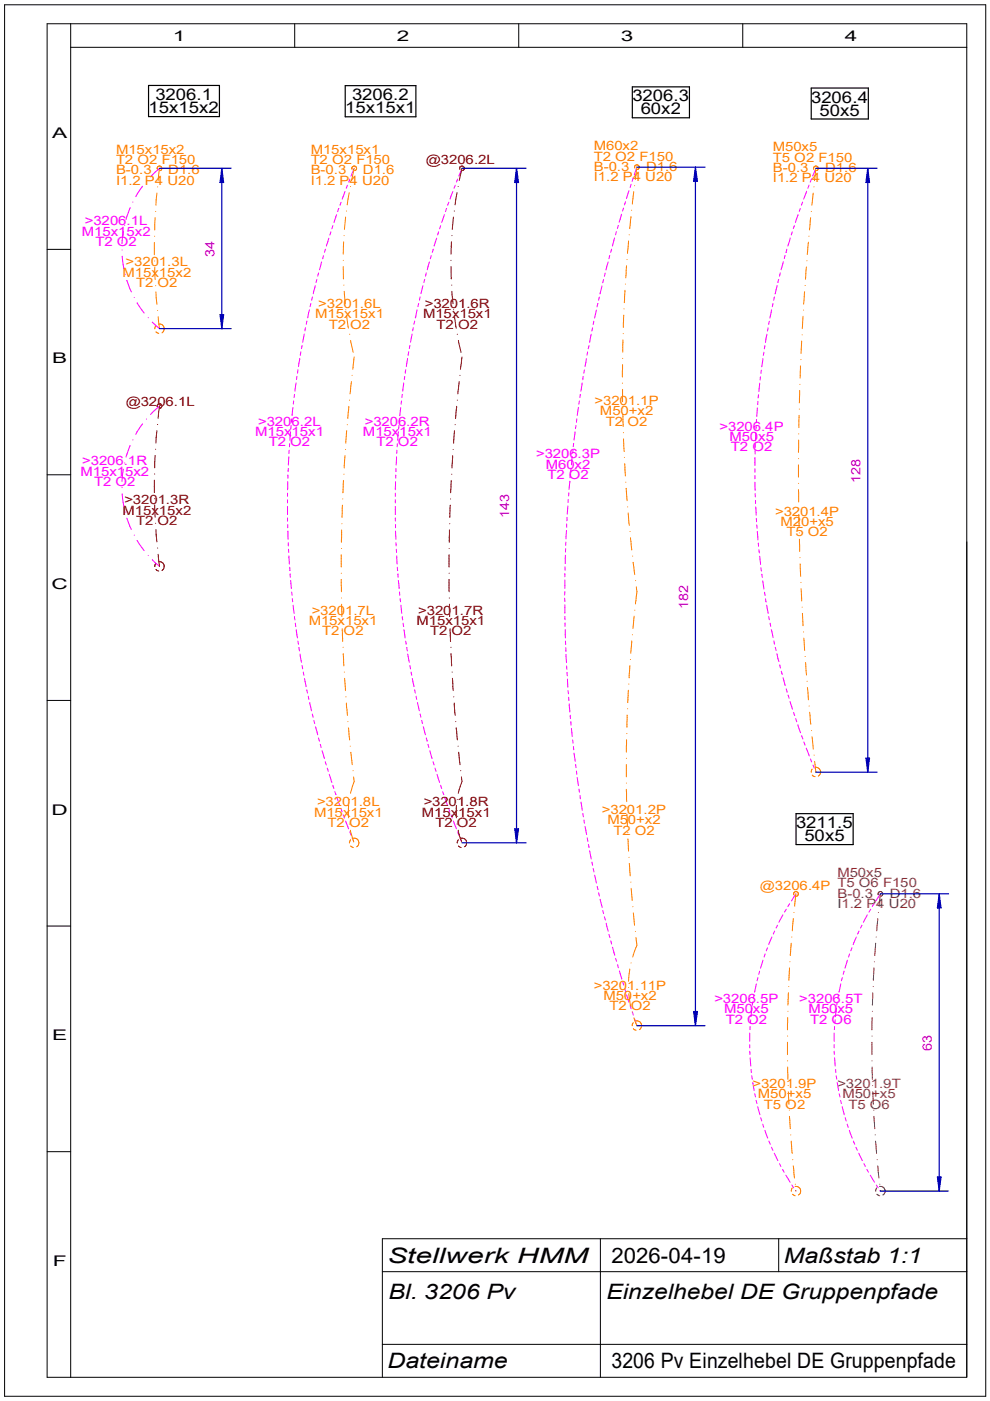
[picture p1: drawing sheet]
<svg xmlns="http://www.w3.org/2000/svg" width="210mm" height="297mm" viewBox="0 0 210 297" stroke-linecap="round" stroke-linejoin="round" font-family="sans-serif">
<g fill="none" stroke="#000" stroke-width=".21">
<path d="M1 1h208v295h-208zM10 5h195v287h-195zM15 5v287M15 10h190M62.5 5v5M110 5v5M157.5 5v5M10 52.9h5M10 100.7h5M10 148.5h5M10 196.3h5M10 244.2h5"/>
<path d="M81.1 269.6h123.9M127.3 262.6v29.4M165.1 262.6v7M205 262.6h-123.9v29.4M81.1 285h123.9"/>
</g>
<path d="M31.5 18.1h15v6.6h-15zM73.2 18.2h15v6.6h-15zM134.1 18.4h12.1v6.6h-12.1zM172 18.7h12.1v6.5h-12.1zM168.8 172.5h12.1v6.6h-12.1z" fill="none" stroke="#000" stroke-width=".25"/>
<g fill="none" stroke="#f0f" stroke-width=".21">
<path d="M30.2 39.5l-1.4 2.2M31 38.5h.1M33.8 35.7l-1.9 1.8M73.7 39.3l-.3 .6M74.2 38l-.3 .6M75.1 35.7l-.7 1.6M96.5 39.3l-.2 .6M97 38l-.2 .6M98 35.7l-.7 1.6M133.8 39.1l-.2 .7M134.2 37.8l-.2 .6M135 35.4l-.5 1.7"/>
<path d="M171.5 39.2l-.2 .7M172.1 38l-.3 .6M173 35.7l-.7 1.6M25.9 53h.1M25.9 54.3l.3 2.6M26.2 49.1l-.3 2.6M26.4 47.8h.1M26.5 58.2h.1M26.9 59.4l1 2.5M27.6 44l-.9 2.5M28.2 42.8h.1M67.2 59.2l-.2 .7"/>
<path d="M67.6 57.9l-.2 .6M68.2 55.5l-.5 1.7M68.6 54.2l-.2 .7M69 52.8l-.2 .7M69.7 50.5l-.5 1.7M70.1 49.1l-.2 .7M70.6 47.8l-.2 .7M71.4 45.5l-.6 1.7M71.8 44.2l-.2 .7M72.3 42.9l-.2 .6M73.2 40.6l-.6 1.6M90 59.2l-.1 .7"/>
<path d="M90.4 57.9l-.2 .6M91.1 55.5l-.5 1.7M91.4 54.2l-.2 .7M91.9 52.8l-.2 .7M92.6 50.5l-.6 1.7M93 49.1l-.2 .7M93.4 47.8l-.2 .7M94.2 45.5l-.6 1.7M94.7 44.2l-.3 .7M95.2 42.9l-.3 .6M96 40.6l-.6 1.6M128 59.3l-.2 .6"/>
<path d="M128.3 57.9l-.2 .7M128.9 55.5l-.4 1.7M129.3 54.2l-.2 .7M129.7 52.8l-.2 .7M130.3 50.5l-.5 1.7M130.7 49.1l-.2 .7M131.1 47.8l-.2 .6M131.8 45.4l-.5 1.7M132.2 44.1l-.2 .6M132.6 42.8l-.2 .6M133.3 40.4l-.5 1.7M165.1 59.2l-.2 .7"/>
<path d="M165.4 57.9l-.1 .6M166.1 55.5l-.5 1.7M166.5 54.2l-.2 .6M166.8 52.8l-.1 .7M167.6 50.5l-.6 1.7M168 49.1l-.2 .7M168.4 47.8l-.2 .7M169.2 45.5l-.5 1.7M169.7 44.2l-.2 .6M170.2 42.8l-.3 .7M171 40.6l-.6 1.6M28.4 63.1h.1"/>
<path d="M29.1 64.2v.1M29.1 64.3l1.5 2.1M31.4 67.4h.1M32.3 68.3l1.5 1.4M62.9 79.8v.7M63.2 78.4l-.1 .7M63.5 76l-.2 1.7M63.8 74.6l-.1 .7M64.1 73.2l-.2 .7M64.5 70.8l-.3 1.8M64.8 69.5l-.2 .6M65.1 68.1l-.2 .6"/>
<path d="M65.6 65.7l-.4 1.7M65.9 64.3l-.2 .7M66.1 63.6h.1M66.3 62.9l-.2 .7M66.8 60.6l-.4 1.7M85.8 79.8l-.1 .7M86 78.4l-.1 .7M86.4 76l-.3 1.7M86.7 74.6l-.2 .7M86.9 73.2l-.1 .7M87.4 70.8l-.4 1.8M87.6 69.5l-.1 .6"/>
<path d="M87.9 68.1l-.1 .6M88.4 65.7l-.3 1.7M88.8 64.3l-.2 .7M88.9 63.6h.1M89.1 62.9l-.2 .7M89.7 60.6l-.5 1.7M123.7 79.8l-.1 .7M123.9 78.4l-.1 .7M124.3 76l-.3 1.7M124.6 74.6l-.1 .7M124.9 73.3l-.2 .7M125.3 70.9l-.3 1.7"/>
<path d="M125.6 69.5l-.1 .7M125.9 68.1l-.1 .7M126.4 65.7l-.3 1.7M126.7 64.3l-.1 .8M127.1 63l-.2 .7M127.6 60.6l-.4 1.7M161.2 79.9v.7M161.4 78.5l-.1 .7M161.8 76l-.3 1.8M162 74.7l-.2 .7M162.2 73.3l-.1 .7M162.6 70.9l-.3 1.7"/>
<path d="M162.9 69.5l-.2 .7M163.1 68.1l-.1 .7M163.6 65.7l-.4 1.7M163.9 64.3l-.2 .7M164.2 63l-.2 .7M164.8 60.6l-.5 1.7M26.2 99.5l-.3 2.6M26.4 98.2h.1M27.6 94.4l-.9 2.5M28.2 93.3h.1M30.2 89.9l-1.4 2.2M31 88.9h.1"/>
<path d="M33.8 86.1l-1.9 1.8M61.1 99.3v.7M61.3 96.9l-.2 1.7M61.3 95.5v.6M61.4 94.1v.6M61.6 91.6l-.1 1.7M61.7 90.2l-.1 .7M61.8 88.8v.7M62.1 86.4l-.2 1.7M62.3 85l-.1 .7M62.4 83.6v.7M62.8 81.2l-.3 1.7"/>
<path d="M83.9 99.3v.7M84.1 96.9l-.1 1.7M84.2 95.5l-.1 .6M84.2 94.1v.6M84.5 91.6l-.2 1.7M84.6 90.2l-.1 .7M84.7 88.8l-.1 .7M85 86.4l-.2 1.7M85.1 85l-.1 .7M85.3 83.6l-.1 .7M85.6 81.2l-.2 1.7M121.1 99.2l-.1 .7"/>
<path d="M121.3 96.8l-.1 1.8M121.5 95.4l-.1 .7M121.6 94l-.1 .7M121.9 91.6l-.2 1.7M122.1 90.2l-.1 .7M122.3 88.8v.7M122.6 86.4l-.2 1.7M122.9 85l-.2 .7M123.1 83.6l-.2 .7M123.4 81.2l-.3 1.7M160.1 97v1.7M160.1 99.4v.7"/>
<path d="M160.1 95.6v.7M160.1 95.6h.1M160.1 94.1v.8M160.2 91.7l-.1 1.8M160.3 90.3v.7M160.4 88.9v.7M160.6 86.5l-.1 1.7M160.7 85.1v.7M160.8 83.7l-.1 .7M161.1 81.2l-.2 1.8M25.9 103.4h.1M25.9 104.7l.3 2.6"/>
<path d="M26.5 108.6h.1M26.9 109.9l1 2.4M28.4 113.5h.1M29.1 114.6l1.5 2.2M31.4 117.8h.1M32.3 118.7l1.5 1.4M61 104.6v.6M61 106v.6M61 107.4v1.7M61 109.8v.7M61 102.1v1.7M61 111.2v.7"/>
<path d="M61 100.7v.7M61 112.6l.1 1.7M61.1 115.1v.6M61.2 116.5v.6M61.3 117.9v1.7M83.8 104.6v.6M83.8 106v.6M83.8 107.4v1.7M83.8 109.8v.7M83.9 102.1l-.1 1.7M83.9 111.2v.7M83.9 112.6v1.7"/>
<path d="M83.9 100.7v.7M83.9 115.1l.1 .6M84 116.5l.1 .6M84.1 117.9l.1 1.7M119.9 117.7l-.1 1.8M119.9 116.3v.8M120 114.9l-.1 .8M120.1 112.5l-.1 1.8M120.1 111.1v.7M120.2 109.7v.7M120.4 107.3l-.1 1.7M120.5 105.9l-.1 .7"/>
<path d="M120.6 104.5v.7M120.8 102l-.2 1.8M120.9 100.6v.7M160.1 102.2v1.8M160.1 100.8v.7M160.1 104.6v.8M160.2 106.1v.7M160.2 107.5l.1 1.7M160.4 109.9v.7M160.4 111.3l.1 .7M160.6 112.7l.1 1.8M160.8 115.1v.7"/>
<path d="M160.9 116.5l.1 .7M161.1 117.9l.1 1.8M61.4 120.3l.1 .7M61.5 121.7l.1 .7M61.6 123.1l.2 1.7M61.8 125.5l.1 .7M62 126.9l.1 .7M62.1 128.3l.3 1.7M62.4 130.7l.1 .7M62.6 132.1l.1 .7M62.8 133.5l.3 1.8M63.2 135.9l.1 .7"/>
<path d="M63.4 137.3h.1M63.4 137.3l.1 .7M63.6 138.7l.3 1.7M84.2 120.3l.1 .7M84.4 121.7v.7M84.5 123.1l.1 1.7M84.7 125.5l.1 .7M84.8 126.9l.1 .7M85 128.3l.2 1.7M85.3 130.7l.1 .7M85.5 132.1l.1 .7M85.6 133.5l.3 1.8"/>
<path d="M86 135.9l.1 .7M86.3 137.3l.1 .7M86.4 138.7l.4 1.7M119.7 126.8l.1 .7M119.8 121.6v.7M119.8 123v1.8M119.8 128.2v1.8M119.8 130.7v.7M119.8 125.4l-.1 .8M119.8 120.2v.7M119.8 132.1v.7M119.8 133.5l.1 1.8"/>
<path d="M119.9 135.9v.8M120 137.3v.7M120 138.7l.1 1.8M161.3 120.4l.2 .7M161.5 121.8l.1 .6M161.7 123.1l.3 1.8M162.1 125.6l.1 .6M162.3 127l.1 .6M162.6 128.3l.3 1.7M163 130.7l.1 .7M163.3 132.1l.1 .7M163.5 133.5l.4 1.7"/>
<path d="M164.1 135.9l.1 .7M164.4 137.2l.1 .7M164.7 138.6l.4 1.7M64.1 141.1l.1 .7M64.3 142.5l.1 .7M64.6 143.8l.3 1.8M65.1 146.3l.1 .6M65.4 147.6l.1 .7M65.7 149l.3 1.7M66.2 151.4l.2 .7M66.5 152.7l.2 .7M66.9 154.1l.5 1.7"/>
<path d="M67.5 156.5l.2 .6M67.9 157.8l.2 .7M68.3 159.2l.5 1.6M86.9 141.1l.1 .7M87.2 142.5l.1 .7M87.4 143.8l.4 1.8M87.9 146.3l.2 .6M88.2 147.6l.1 .7M88.6 149l.3 1.7M89.1 151.4l.1 .7M89.4 152.7l.2 .7M89.7 154.1l.5 1.7"/>
<path d="M90.4 156.5l.2 .6M90.8 157.8l.1 .7M91.1 159.2l.5 1.6M120.1 141.2l.1 .7M120.2 142.6l.1 .7M120.3 144l.1 1.7M120.4 146.4l.1 .7M120.6 147.8v.7M120.7 149.2l.1 1.8M120.9 151.6v.8M121 153l.1 .8M121.2 154.4l.1 1.8"/>
<path d="M121.4 156.9l.1 .7M121.6 158.3l.1 .7M121.7 159.7l.3 1.7M165.3 141l.2 .6M165.7 142.3l.2 .7M166 143.7l.5 1.7M166.7 146l.2 .7M167.1 147.4l.2 .6M167.5 148.7l.5 1.7M168.3 151l.2 .7M168.7 152.4l.2 .6M169.2 153.7l.5 1.7"/>
<path d="M170 156l.2 .7M170.4 157.3l.3 .7M170.9 158.6l.7 1.7M69 161.5l.2 .7M69.4 162.9l.2 .6M69.8 164.2l.6 1.7M70.6 166.5l.2 .7M71 167.9l.2 .6M71.5 169.2l.6 1.6M72.3 171.4l.2 .7M72.8 172.8l.2 .6M73.3 174.1l.6 1.6"/>
<path d="M74.2 176.4l.2 .6M74.7 177.7l.2 .6M91.8 161.5l.2 .7M92.2 162.9l.3 .6M92.7 164.2l.5 1.7M93.4 166.5l.2 .7M93.9 167.9l.2 .6M94.3 169.2l.6 1.6M95.2 171.4l.2 .7M95.6 172.8l.3 .6M96.1 174.1l.7 1.6M97 176.4l.3 .6"/>
<path d="M97.5 177.7l.3 .6M122 162.1l.1 .7M122.2 163.5l.1 .7M122.4 164.8l.2 1.8M122.8 167.3l.1 .7M123 168.7l.1 .7M123.2 170.1l.2 1.7M123.6 172.5l.1 .7M123.8 173.9l.1 .6M124 175.2l.4 1.8M124.5 177.6l.1 .7M124.8 179l.1 .7"/>
<path d="M171.8 160.9l.3 .6M172.4 162.2l.2 .7M172.9 163.5l.1 .2M125 180.4l.3 1.7M125.5 182.8l.1 .7M125.5 182.8h.1M125.8 184.1l.1 .8M126.1 185.5l.3 1.7M126.6 187.9l.2 .7M126.9 189.3l.2 .7M127.3 190.7l.4 1.7M127.8 193l.2 .7"/>
<path d="M128.1 194.4l.3 .7M128.5 195.7l.4 1.7M129.1 198.1l.2 .7M129.5 199.5l.2 .7M163.7 198.7l-.7 1.6M164.3 197.4l-.3 .6M164.8 196.2l-.3 .6M166 194l-.9 1.5M166.7 192.8l-.4 .6M167.4 191.6l-.4 .6M168.7 189.5l-.9 1.5M181.6 198.7l-.7 1.6"/>
<path d="M182.1 197.4l-.3 .6M182.8 196.2l-.3 .6M183.9 194l-.9 1.5M184.6 192.8l-.4 .6M185.3 191.6l-.3 .6M186.6 189.5l-.9 1.5M129.9 200.8l.4 1.7M130.5 203.2l.2 .6M130.9 204.5l.2 .7M131.3 205.9l.5 1.7M132 208.2l.2 .7M132.4 209.5l.2 .7"/>
<path d="M132.8 210.9l.6 1.7M133.6 213.2l.2 .7M134.1 214.5l.2 .7M134.5 215.9l.5 1.6M159 219v1.8M159 217.6v.7M159.2 216.2l-.1 .7M159.4 213.8l-.2 1.8M159.6 212.4l-.1 .7M159.9 211l-.2 .7M160.4 208.6l-.4 1.8M160.7 207.3l-.2 .6"/>
<path d="M161 205.9l-.1 .7M161.8 203.6l-.6 1.7M162.2 202.3l-.2 .6M162.7 201l-.2 .6M176.9 219v1.8M177 217.6l-.1 .7M177.1 216.2l-.1 .7M177.3 213.8l-.2 1.8M177.5 212.4l-.1 .7M177.8 211l-.2 .7M178.3 208.6l-.4 1.8M178.6 207.3l-.2 .6"/>
<path d="M178.9 205.9l-.1 .7M179.7 203.6l-.5 1.7M180.1 202.3l-.2 .6M180.6 201l-.2 .6M159 221.5v.7M159 222.9v.7M159 224.3l.2 1.7M159.3 226.7v.7M159.4 228.1l.1 .7M159.6 229.5l.3 1.7M160 231.9l.2 .7M160.3 233.3l.2 .7"/>
<path d="M160.7 234.7l.4 1.6M161.3 237l.2 .7M161.7 238.3l.2 .7M162.2 239.6l.6 1.7M176.9 221.5v.7M176.9 222.9v.7M177 224.3l.1 1.7M177.2 226.7v.7M177.3 228.1l.1 .7M177.5 229.5l.3 1.7M177.9 231.9l.2 .7M178.2 233.3l.2 .7"/>
<path d="M178.6 234.7l.4 1.6M179.2 237l.2 .7M179.6 238.3l.2 .7M180.1 239.6l.6 1.7M163 241.9l.3 .7M163.6 243.2l.3 .7M164.2 244.5l.7 1.6M165.3 246.7l.3 .6M165.9 247.9l.3 .6M166.6 249.2l.9 1.5M167.9 251.2l.4 .6M168.7 252.4v.1"/>
<path d="M180.9 241.9l.3 .7M181.5 243.2l.3 .7M182.1 244.5l.7 1.6M183.2 246.7l.3 .6M183.8 247.9l.3 .6M184.5 249.2l.9 1.5M185.8 251.2l.4 .6M186.6 252.4v.1"/>
</g>
<g fill="none" stroke="#804040" stroke-width=".21">
<path d="M185.7 200l-.2 2.6M185.8 198.7h.1M186.1 194.7l-.2 2.7M186.2 193.5h.1M186.2 189.7v-.3a.5 .5 0 0 1 .4-.4 .5 .5 0 0 1 .5 .3l.1 .4-.4 .3M186.6 189.5l-.2 2.7M184.9 219.7h.1M184.9 215.7v2.7M185 214.4h.1M185 210.5v2.6M185.1 209.2h.1M185.3 205.2l-.1 2.7"/>
<path d="M185.4 203.9h.1M184.9 221v2.6M184.9 224.9h.1M184.9 226.2l.1 2.7M185 230.2h.1M185 231.5l.2 2.6M185.3 235.4h.1M185.3 236.7l.2 2.6M185.5 240.6h.1M185.6 241.9l.2 2.7M185.9 251.9l-.2 .7M185.9 253.2l.6 .3"/>
<path d="M186 245.9h.1M186.1 247.2l.3 2.6M186.5 251.5a.99 .99 0 0 1 1.1 .7 .99 .99 0 0 1-.4 1.2M186.5 251.1h.1M186.6 252.4v.1"/>
</g>
<g fill="none" stroke="#ff8000" stroke-width=".21">
<path d="M33.4 35.6h-.1M33.4 35.9v-.4a.5 .5 0 0 1 .8-.1 .5 .5 0 0 1-.3 .8M33.4 39.6h.1M33.8 35.7l-.3 2.6M74.3 39.5h.1M74.7 35.9a.5 .5 0 0 1 .2-.7 .5 .5 0 0 1 .7 .2 .5 .5 0 0 1-.2 .7l-.2 .1M75.1 35.7l-.6 2.6M75.3 36.2h.1M134.5 39.4h.1M134.6 35.6a.49 .49 0 0 1 .4-.6 .49 .49 0 0 1 .6 .4 .49 .49 0 0 1-.5 .5M135 35.4l-.3 2.7M172.5 35.9v-.2a.54 .54 0 0 1 .9-.4v.6l-.3 .3"/>
<path d="M172.5 35.6h.1M172.5 35.9h.1M172.6 39.6h.1M172.8 35.2h.1M173 35.7l-.3 2.6M32.7 51.4v2.6M32.8 50.1h.1M32.8 55.3h.1M32.8 56.6l.1 2.7M32.9 46.1l-.1 2.7M33 44.8h.1M33.3 40.9l-.2 2.6"/>
<path d="M72.8 56.5v2.6M72.8 55.2h.1M72.9 51.3l-.1 2.6M72.9 50h.1M73.3 46l-.3 2.6M73.4 44.7h.1M74 40.9l-.4 2.5M132.8 56.3l-.1 2.6M132.9 55h.1M133.3 51.1l-.2 2.6M133.4 49.8h.1M133.8 45.9l-.3 2.6"/>
<path d="M133.9 44.6h.1M134.4 40.6l-.3 2.7M171 56.6l-.2 2.6M171.1 55.3h.1M171.4 51.3l-.2 2.7M171.5 50.1h.1M171.9 46.1l-.3 2.7M172 44.8h.1M172.4 40.9l-.3 2.6M32.8 69.7h.1M33 60.6h.1M33.1 69l-.3 .7"/>
<path d="M33.1 70.4l.6 .3M33.1 61.9l.2 2.6M33.4 65.8h.1M33.5 67.1l.3 2.6M33.7 68.7a1.01 1.01 0 0 1 1 .7 1.01 1.01 0 0 1-.4 1.2M72.9 60.5h.1M73 61.8l.2 2.6M73.3 65.7h.1M73.5 67l.4 2.6M74.1 70.9h.1M74.3 72.2l.6 2.5M74.6 79.6h.1"/>
<path d="M75.1 75.7l-.3 2.6M132 76h.1M132 77.3v2.6M132.1 72.1l-.1 2.6M132.1 70.7h.1M132.2 66.8v2.6M132.3 65.5h.1M132.5 61.6l-.1 2.6M132.6 60.2h.1M169.7 77.6l-.1 2.6M169.8 76.2h.1M170 72.3l-.2 2.6"/>
<path d="M170.1 71h.1M170.3 67.1l-.2 2.6M170.3 65.7h.1M170.4 64.4v.1M170.6 61.8l-.2 2.6M170.7 60.5h.1M73.2 96.6l-.2 2.6M73.2 95.3h.1M73.5 91.4l-.2 2.6M73.6 90h.1M74 86.1l-.3 2.6M74.1 84.8h.1"/>
<path d="M74.5 80.9l-.3 2.6M132 81.2h.1M132 82.5v2.7M132 87.8l.1 2.6M132 86.5h.1M132.2 91.7h.1M132.2 93l.1 2.7M132.3 95.7h.1M132.4 97h.1M132.5 98.3l.1 2.6M169.3 98.6v2.6M169.3 97.2h.1"/>
<path d="M169.3 93.3v2.6M169.3 92h.1M169.4 88.1v2.6M169.5 86.7h.1M169.5 82.8v2.6M169.6 81.5h.1M72.3 117.6v2.6M72.4 116.3h.1M72.4 112.4v2.6M72.5 111h.1M72.6 107.1h.1M72.6 107.1l-.1 2.6"/>
<path d="M72.6 105.8h.1M72.8 101.9l-.1 2.6M72.9 100.5h.1M132.7 102.2h.1M132.8 103.5l.2 2.7M132.8 103.5h.1M133.1 107.5h.1M133.2 108.8l.2 2.6M133.6 112.7h.1M133.7 114l.2 2.6M134.1 117.9h.1M134.2 119.2l.4 2.6"/>
<path d="M169.3 103.8v2.6M169.3 102.5h.1M169.3 107.7h.1M169.4 109.1v2.6M169.5 113h.1M169.5 114.3v2.6M169.6 118.2h.1M169.6 119.5l.2 2.7M72.3 122.9l.1 2.6M72.3 121.5h.1M72.4 126.8h.1M72.4 128.1l.1 2.6"/>
<path d="M72.5 132h.1M72.6 133.3l.1 2.6M72.7 137.2h.1M72.8 138.6l.1 2.6M133.6 139.8h.1M133.9 135.9l-.2 2.6M134.1 134.6h.1M134.5 130.6l-.3 2.7M134.6 129.4h.1M134.7 123.1h.1M134.9 124.4l.1 1-.3 2.7M169.8 123.5h.1"/>
<path d="M169.8 124.8l.2 2.6M170.1 128.7h.1M170.1 130l.2 2.7M170.3 134h.1M170.4 135.3l.2 2.6M170.7 139.2h.1M73 142.5h.1M73.1 143.8l.1 2.6M73.3 147.7h.1M73.4 149.1l.3 2.6M73.7 153h.1M73.9 154.3l.2 2.6"/>
<path d="M74.3 158.2h.1M74.4 159.5l.3 2.6M132.8 156.8v2.7M132.9 155.5h.1M133 151.6l-.1 2.6M133.1 150.3h.1M133.2 146.3l-.1 2.7M133.3 145h.1M133.6 141.1l-.2 2.6M170.8 140.5l.2 2.6M171.1 144.4h.1M171.2 145.8l.2 2.6"/>
<path d="M171.5 149.7h.1M171.7 151l.2 2.6M172 154.9h.1M172.2 156.2l.2 2.6M73.9 170.8v2.6M74 174.7h.1M74.1 169.5h.1M74.3 176l.7 2.5M74.3 178.1l-.2 .6M74.3 179.4l.6 .3M74.8 163.4h.1M74.9 177.7a.99 .99 0 0 1 1.1 .6 .99 .99 0 0 1-.4 1.2"/>
<path d="M75 164.7l.1 1-.8 2.5M132.8 167.3l.1 2.7M132.8 162.1v2.6M132.8 160.8h.1M132.8 166h.1M132.9 171.3h.1M132.9 172.6l.1 2.6M133.1 176.5h.1M133.1 177.8l.2 2.7M172.2 163.1l-.2 .6M172.2 164.3l.6 .4M172.6 160.1h.1"/>
<path d="M172.7 161.4l.3 2.3M172.8 162.7a.98 .98 0 0 1 1.1 .6 .98 .98 0 0 1-.4 1.2M133.3 181.8h.1M133.4 183.1l.2 2.6M133.7 187h.1M133.8 188.3l.2 2.6M134.2 192.2h.1M134.3 193.5l.2 2.7M134.7 197.5h.1M134.8 198.8l.2 1.6-.8 2.5M167.8 200l-.2 2.6M167.9 198.7h.1"/>
<path d="M168.2 194.7l-.2 2.7M168.3 189.4v.3M168.3 189.7h.1M168.3 189.3v.1M168.3 193.5h.1M168.5 189.1l-.2 .2M168.5 189.1l.3-.1 .4 .4v.3l-.3 .3M168.5 189.1h.1M168.7 189.5l-.2 2.7M133.3 209.4h.1M133.3 210.7l.4 2.6M133.5 205.4l-.2 2.7"/>
<path d="M133.8 204.2h.1M134 217.5h.1M134 214.5h.1M134.3 216.8l-.3 .7M134.3 218.1l.6 .3M134.4 215.8l.6 1.7M134.9 216.5a1.01 1.01 0 0 1 1.1 .6 1.01 1.01 0 0 1-.4 1.2M167 219.7h.1M167 215.7v2.7M167 214.4h.1M167.2 210.5l-.2 2.6M167.2 209.2h.1"/>
<path d="M167.4 205.2l-.1 2.7M167.5 203.9h.1M167 221v2.6M167 224.9h.1M167 226.2v2.7M167.1 230.2h.1M167.1 231.5l.2 2.6M167.3 235.4h.1M167.4 236.7l.2 2.6M167.6 240.6h.1M167.8 241.9l.2 2.7M168 251.9l-.2 .7"/>
<path d="M168 253.2l.6 .3M168.1 245.9h.1M168.2 247.2l.2 2.6M168.6 251.5a.99 .99 0 0 1 1.1 .7 .99 .99 0 0 1-.4 1.2M168.6 251.1h.1M168.7 252.4v.1"/>
</g>
<g fill="none" stroke="#800000" stroke-width=".21">
<path d="M97.1 39.5h.1M97.5 35.6h.1M97.5 35.9l.1-.6a.51 .51 0 0 1 .5 0 .51 .51 0 0 1 .3 .5l-.4 .4M98 35.7l-.6 2.6M98 35.2h.1M98.4 35.6h.1M95.6 55.2h.1M95.6 56.5l.1 2.6M95.7 51.3l-.1 2.6M95.8 50h.1M96.1 46l-.2 2.6M96.3 44.7h.1"/>
<path d="M96.9 40.9l-.4 2.5M95.8 60.5h.1M95.8 61.8l.3 2.6M96.2 65.7h.1M96.4 67l.3 2.6M96.9 70.9h.1M97.2 72.2l.5 2.5M97.5 79.6h.1M98 75.7l-.4 2.6M32.9 96.6l-.1 2.6M33 95.2h.1M33.3 91.3l-.2 2.6"/>
<path d="M33.4 86.3v-.4l.3-.3h.3a.54 .54 0 0 1 .3 .5 .54 .54 0 0 1-.3 .5h-.1M33.4 90h.1M33.8 86.1l-.3 2.6M96 96.6l-.2 2.6M96.1 95.3h.1M96.4 91.4l-.2 2.6M96.5 90h.1M96.8 86.1l-.2 2.6M96.9 84.8h.1M97.4 80.9l-.3 2.6M32.7 101.8v2.6M32.8 100.5h.1"/>
<path d="M32.8 105.7h.1M32.8 107.1l.1 2.5M33 111h.1M33.1 119.5l-.2 .3v.3M33.1 112.3l.2 2.6M33.4 116.2h.1M33.5 117.5l.3 2.6M33.7 119.1a1.01 1.01 0 0 1 1 .6 1.01 1.01 0 0 1-.4 1.2M33.7 119.1h.1M95.2 116.3h.1M95.2 117.6v2.6M95.3 112.4l-.1 2.6"/>
<path d="M95.3 111h.1M95.5 107.1l-.1 2.6M95.5 107.1h.1M95.5 105.8h.1M95.7 101.9l-.2 2.6M95.8 100.5h.1M33.1 120.7l.6 .4M95.2 122.9v2.6M95.2 121.5h.1M95.2 126.8h.1M95.3 128.1v2.6M95.4 132h.1"/>
<path d="M95.4 133.3l.1 2.6M95.6 137.2h.1M95.6 138.6l.2 2.6M95.8 142.5h.1M95.9 143.8l.2 2.6M96.2 147.7h.1M96.3 149.1l.2 2.6M96.6 153h.1M96.7 154.3l.3 2.6M97.1 158.2h.1M97.2 159.5h.1M97.2 159.5l.3 2.6"/>
<path d="M96.8 170.8v2.6M96.9 174.7h.1M96.9 169.5h.1M97.2 176l.7 2.5M97.2 178.1l-.3 .6M97.2 179.4l.6 .3M97.7 163.4h.1M97.8 177.7a.99 .99 0 0 1 1.1 .6 .99 .99 0 0 1-.4 1.2M97.8 164.7l.2 1-.8 2.5"/>
</g>
<path d="M186.6 189.5h14.5M199.1 189.5v63M186.6 252.5h14.5" fill="none" stroke="#0000b4" stroke-width=".25"/>
<path d="M199.1 189.5l.4 3h-.7z" fill="#0000b4"/>
<path d="M199.1 189.5l.4 3h-.7z" fill="none" stroke="#0000b4" stroke-width=".25"/>
<path d="M198.8 249.6h.7l-.4 2.9z" fill="#0000b4"/>
<path d="M198.8 249.6h.7l-.4 2.9z" fill="none" stroke="#0000b4" stroke-width=".25"/>
<g fill="#fff">
<path d="M195.1 219.3h3v3.5z"/>
<path d="M195.1 219.3l3 3.5h-3z"/>
</g>
<path d="M173 35.7h13M184 35.7v128M173 163.7h13" fill="none" stroke="#0000b4" stroke-width=".25"/>
<path d="M184 35.7l.4 3h-.8z" fill="#0000b4"/>
<path d="M184 35.7l.4 3h-.8z" fill="none" stroke="#0000b4" stroke-width=".25"/>
<path d="M183.6 160.7h.8l-.4 3z" fill="#0000b4"/>
<path d="M183.6 160.7h.8l-.4 3z" fill="none" stroke="#0000b4" stroke-width=".25"/>
<g fill="#fff">
<path d="M179.9 97.1h3.1v5.3z"/>
<path d="M179.9 97.1l3.1 5.3h-3.1z"/>
</g>
<path d="M135 35.4h14.5M147.4 35.4v182.1M135 217.5h14.5" fill="none" stroke="#0000b4" stroke-width=".25"/>
<path d="M147.4 35.4l.5 3h-.8z" fill="#0000b4"/>
<path d="M147.4 35.4l.5 3h-.8z" fill="none" stroke="#0000b4" stroke-width=".25"/>
<path d="M147.1 214.5h.8l-.5 3z" fill="#0000b4"/>
<path d="M147.1 214.5h.8l-.5 3z" fill="none" stroke="#0000b4" stroke-width=".25"/>
<g fill="#fff">
<path d="M143.4 123.8h3.1v5.3z"/>
<path d="M143.4 123.8l3.1 5.3h-3.1z"/>
</g>
<path d="M98 35.7h13.5M109.5 35.7v143M98 178.7h13.5" fill="none" stroke="#0000b4" stroke-width=".25"/>
<path d="M109.5 35.7l.4 3h-.8z" fill="#0000b4"/>
<path d="M109.5 35.7l.4 3h-.8z" fill="none" stroke="#0000b4" stroke-width=".25"/>
<path d="M109.1 175.7h.8l-.4 3z" fill="#0000b4"/>
<path d="M109.1 175.7h.8l-.4 3z" fill="none" stroke="#0000b4" stroke-width=".25"/>
<g fill="#fff">
<path d="M105.5 104.6h3v5.3z"/>
<path d="M105.5 104.6l3 5.3h-3z"/>
</g>
<path d="M33.8 35.7h15.2M47 35.7v34M33.8 69.7h15.2" fill="none" stroke="#0000b4" stroke-width=".25"/>
<path d="M47 35.7l.4 3h-.7z" fill="#0000b4"/>
<path d="M47 35.7l.4 3h-.7z" fill="none" stroke="#0000b4" stroke-width=".25"/>
<path d="M46.7 66.7h.7l-.4 3z" fill="#0000b4"/>
<path d="M46.7 66.7h.7l-.4 3z" fill="none" stroke="#0000b4" stroke-width=".25"/>
<g fill="#fff">
<path d="M43 50.9h3v3.5z"/>
<path d="M43 50.9l3 3.5h-3z"/>
</g>
<g font-size="4.5">
<text x="82.2" y="267.9">Stellwerk HMM</text>
<text x="129.7" y="267.7">2026-04-19</text>
<text x="166.2" y="267.9">Maßstab 1:1</text>
<text x="82.4" y="275.4">Bl. 3206 Pv</text>
<text x="128.6" y="275.4">Einzelhebel DE Gruppenpfade</text>
<text x="82.2" y="290.1">Dateiname</text>
<text x="129.7" y="290.1">3206 Pv Einzelhebel DE Gruppenpfade</text>
</g>
<g font-size="3.4">
<text x="32.9" y="21.3">3206.1</text>
<text x="74.6" y="21.3">3206.2</text>
<text x="134.1" y="21.5">3206.3</text>
<text x="172" y="21.8">3206.4</text>
<text x="31.5" y="24">15x15x2</text>
<text x="73.2" y="24">15x15x1</text>
<text x="135.8" y="24.3">60x2</text>
<text x="173.8" y="24.5">50x5</text>
<text x="168.8" y="175.6">3211.5</text>
<text x="170.6" y="178.3">50x5</text>
</g>
<g font-size="3.1">
<text x="36.6" y="8.6">1</text>
<text x="84.1" y="8.6">2</text>
<text x="131.6" y="8.6">3</text>
<text x="179.1" y="8.6">4</text>
<text x="11" y="29.2">A</text>
<text x="11" y="77">B</text>
<text x="10.9" y="124.9">C</text>
<text x="10.9" y="172.7">D</text>
<text x="11" y="220.6">E</text>
<text x="11.2" y="268.4">F</text>
</g>
<g font-size="2.7" fill="#ff8000">
<text x="24.6" y="32.6">M15x15x2</text>
<text x="24.6" y="34.8">T2 O2 F150</text>
<text x="65.9" y="32.6">M15x15x1</text>
<text x="65.9" y="34.8">T2 O2 F150</text>
<text x="125.9" y="31.8">M60x2</text>
<text x="125.9" y="34">T2 O2 F150</text>
<text x="163.9" y="32">M50x5</text>
<text x="163.9" y="34.2">T5 O2 F150</text>
<text x="24.6" y="37">B-0.3</text>
<text x="24.6" y="39.2">I1.2 P4 U20</text>
<text x="35.7" y="37">D1.6</text>
<text x="65.9" y="37">B-0.3</text>
<text x="65.9" y="39.2">I1.2 P4 U20</text>
<text x="77" y="37">D1.6</text>
<text x="125.9" y="36.2">B-0.3</text>
<text x="125.9" y="38.4">I1.2 P4 U20</text>
<text x="137" y="36.2">D1.6</text>
<text x="163.9" y="36.4">B-0.3</text>
<text x="163.9" y="38.6">I1.2 P4 U20</text>
<text x="175" y="36.4">D1.6</text>
<text x="26" y="58.7">M15x15x2</text>
<text x="26.6" y="56.5">&gt;3201.3L</text>
<text x="28.9" y="60.9">T2 O2</text>
<text x="67.5" y="65.3">&gt;3201.6L</text>
<text x="66.8" y="67.5">M15x15x1</text>
<text x="69.7" y="69.7">T2 O2</text>
<text x="126.1" y="85.9">&gt;3201.1P</text>
<text x="127.2" y="88.1">M50+x2</text>
<text x="128.5" y="90.3">T2 O2</text>
<text x="164.3" y="109.3">&gt;3201.4P</text>
<text x="165.5" y="111.5">M20+x5</text>
<text x="166.8" y="113.7">T5 O2</text>
<text x="66.1" y="130.3">&gt;3201.7L</text>
<text x="65.4" y="132.5">M15x15x1</text>
<text x="68.3" y="134.7">T2 O2</text>
<text x="66.6" y="173.2">M15x15x1</text>
<text x="67.2" y="171">&gt;3201.8L</text>
<text x="127.6" y="172.6">&gt;3201.2P</text>
<text x="69.5" y="175.4">T2 O2</text>
<text x="128.8" y="174.8">M50+x2</text>
<text x="130" y="177">T2 O2</text>
<text x="161.1" y="188.6">@3206.4P T5 O6 F150</text>
<text x="125.9" y="209.8">&gt;3201.11P</text>
<text x="127.9" y="212">M50+x2</text>
<text x="129.2" y="214.2">T2 O2</text>
<text x="159.6" y="230.6">&gt;3201.9P</text>
<text x="160.7" y="232.8">M50+x5</text>
<text x="162" y="235">T5 O2</text>
</g>
<g font-size="2.7" fill="#800000">
<text x="90.3" y="34.8">@3206.2L</text>
<text x="90.1" y="65.3">&gt;3201.6R</text>
<text x="89.7" y="67.5">M15x15x1</text>
<text x="92.6" y="69.7">T2 O2</text>
<text x="26.7" y="86">@3206.1L</text>
<text x="26.4" y="106.9">&gt;3201.3R</text>
<text x="26" y="109.1">M15x15x2</text>
<text x="28.9" y="111.3">T2 O2</text>
<text x="88.7" y="130.3">&gt;3201.7R</text>
<text x="88.3" y="132.5">M15x15x1</text>
<text x="91.2" y="134.7">T2 O2</text>
<text x="89.5" y="173.2">M15x15x1</text>
<text x="89.8" y="171">&gt;3201.8R</text>
<text x="92.3" y="175.4">T2 O2</text>
</g>
<g font-size="2.7" fill="#f0f">
<text x="18" y="47.8">&gt;3206.1L</text>
<text x="17.4" y="50">M15x15x2</text>
<text x="20.2" y="52.2">T2 O2</text>
<text x="54.1" y="92.5">M15x15x1</text>
<text x="54.7" y="90.3">&gt;3206.2L</text>
<text x="57" y="94.7">T2 O2</text>
<text x="77" y="92.5">M15x15x1</text>
<text x="77.3" y="90.3">&gt;3206.2R</text>
<text x="79.8" y="94.7">T2 O2</text>
<text x="152.6" y="91.3">&gt;3206.4P</text>
<text x="154.6" y="93.5">M50x5</text>
<text x="155" y="95.7">T2 O2</text>
<text x="17.1" y="100.9">M15x15x2</text>
<text x="17.4" y="98.7">&gt;3206.1R</text>
<text x="113.7" y="97.2">&gt;3206.3P</text>
<text x="115.7" y="99.4">M60x2</text>
<text x="116.1" y="101.6">T2 O2</text>
<text x="19.9" y="103.1">T2 O2</text>
<text x="151.5" y="212.6">&gt;3206.5P</text>
<text x="153.5" y="214.8">M50x5</text>
<text x="169.5" y="212.6">&gt;3206.5T</text>
<text x="171.5" y="214.8">M50x5</text>
<text x="153.9" y="217">T2 O2</text>
<text x="171.8" y="217">T2 O6</text>
</g>
<g font-size="2.7" fill="#b400b4">
<text x="45.5" y="54.4" transform="rotate(-90 45.5 54.4)">34</text>
<text x="182.4" y="102.4" transform="rotate(-90 182.4 102.4)">128</text>
<text x="108" y="109.9" transform="rotate(-90 108 109.9)">143</text>
<text x="145.9" y="129.1" transform="rotate(-90 145.9 129.1)">182</text>
<text x="197.6" y="222.8" transform="rotate(-90 197.6 222.8)">63</text>
</g>
<g font-size="2.7" fill="#804040">
<text x="177.5" y="185.9">M50x5</text>
<text x="177.5" y="190.3">B-0.3</text>
<text x="188.6" y="190.3">D1.6</text>
<text x="177.5" y="192.5">I1.2 P4 U20</text>
<text x="177.5" y="230.6">&gt;3201.9T</text>
<text x="178.6" y="232.8">M50+x5</text>
<text x="179.9" y="235">T5 O6</text>
</g>
</svg>
